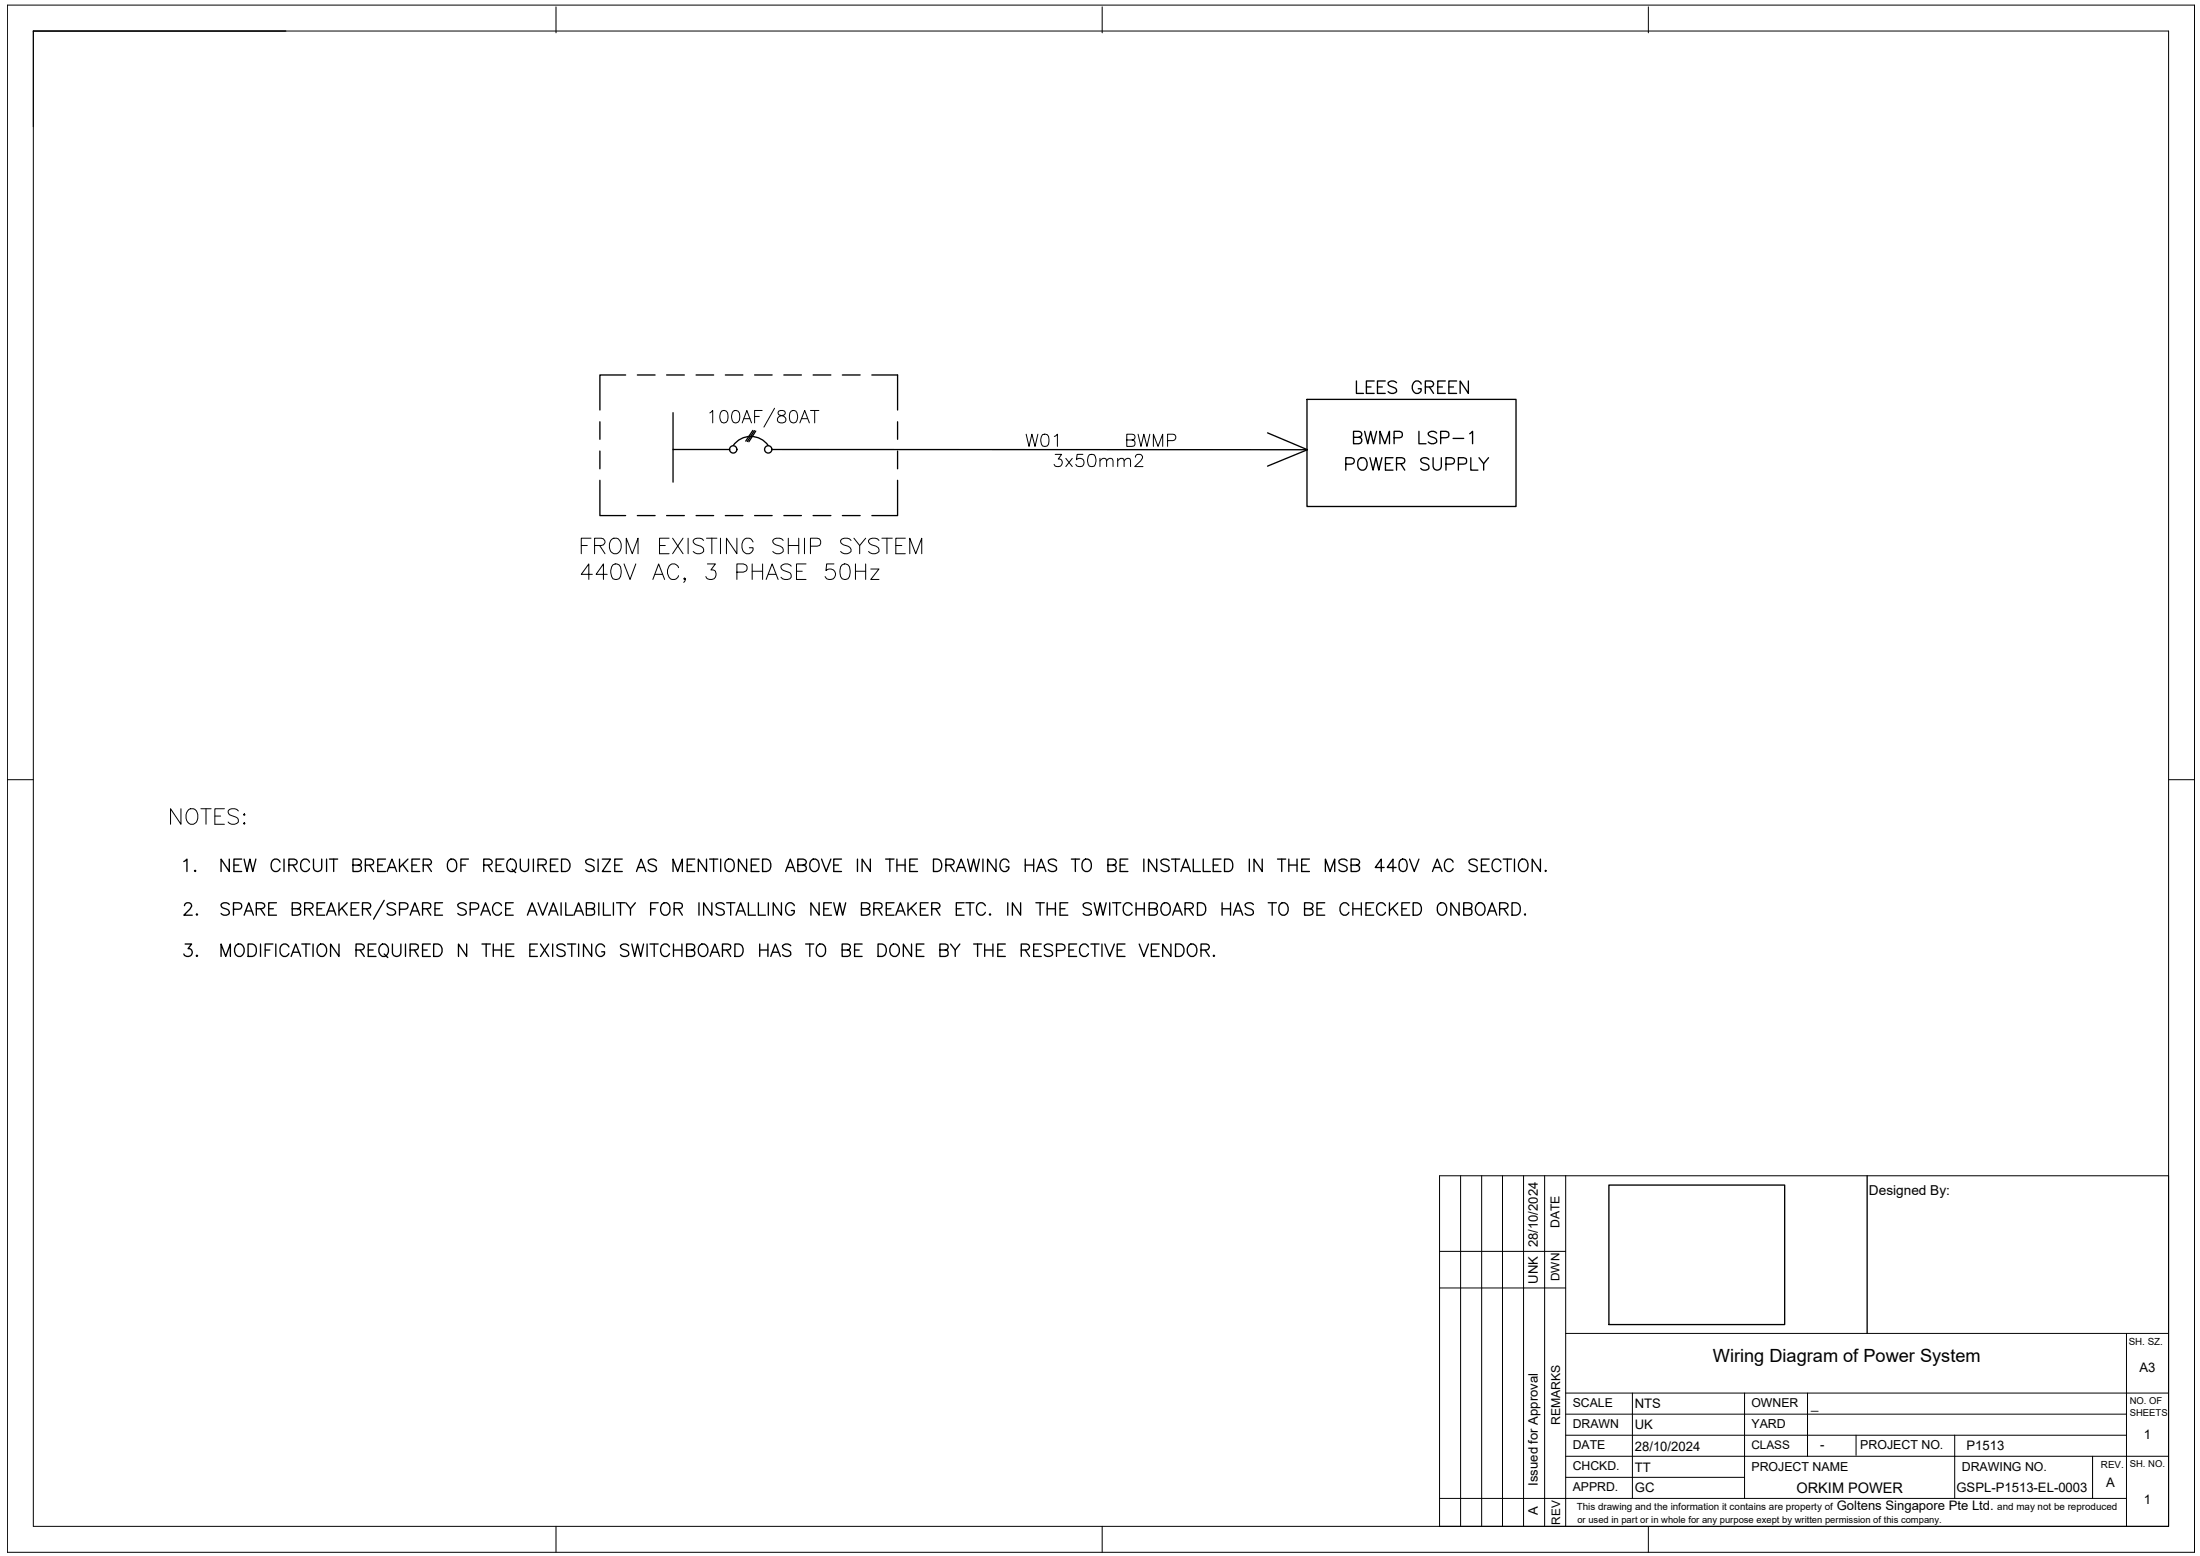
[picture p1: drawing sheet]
<svg xmlns="http://www.w3.org/2000/svg" width="420mm" height="297mm" viewBox="0 0 420 297" stroke-linecap="round" stroke-linejoin="round" font-family="sans-serif">
<!-- layer: Default -->
<g fill="none" stroke="#000" stroke-width=".19">
<path d="M1.4 1h417.7v295.3h-417.7zM6.4 5.9h407.8v285.5h-407.8zM106.2 1.3v5M210.5 1.3v5M314.8 1.3v5M1.4 148.8h5M414.2 148.8h4.9M274.9 238.9h24.1M278.9 224.5v66.9M283 224.5v66.9M286.9 224.5v66.9M291 224.5v66.9"/>
<path d="M295 224.5v66.9M299 224.5v66.9M414.2 224.5h-139.3v66.9M274.9 245.9h24.1M299 254.6h115.2M406.1 254.6v36.8M299 274h107.1M299 270h107.1M299 278h115.2M299 265.9h115.2M311.8 265.9v20.1M333.2 265.9v20.1"/>
<path d="M345.2 265.9v12.1M354.5 274v3.8M373.3 274v12M399.6 278v8M106.2 291.4v4.9M210.5 291.4v4.9M274.9 286h131.2M299 282h34.2M314.8 291.4v4.9"/>
</g>
<path d="M6.4 5.9h48.2" fill="none" stroke="#000" stroke-width=".25"/>
<!-- layer: 0 -->
<g fill="none" stroke="#000" stroke-width=".25">
<path d="M119.5 71.6h-4.9v6.7M121.7 71.6h3.4M127.3 71.6h3.4M128.5 78.8v13.2M132.9 71.6h3.4M138.5 71.6h3.4M144.1 71.6h3.4M149.7 71.6h3.3M155.3 71.6h3.4M160.9 71.6h3.4M166.5 71.6h4.9v6.7M249.6 76.2h39.9v20.5h-39.9z"/>
<path d="M114.6 91.7v6.7h4.9M114.6 80.5v3.4M114.6 86.1v3.4M121.7 98.4h3.4M127.3 98.4h3.4M128.5 85.8h10.9M132.9 98.4h3.4M138.5 98.4h3.4M140 85.1a4.1 4.1 0 0 1 6.7 0M143.8 82.2l-1.4 2M144.1 82.2l-1.4 2.1M144.1 98.4h3.4"/>
<path d="M144.3 82.3l-1.3 2M147.5 85.8l102.2 .1M149.7 98.4h3.3M155.3 98.4h3.4M160.9 98.4h3.4M171.4 91.7v6.7h-4.9M171.4 80.5v3.4M171.4 86.1v3.4M242.1 82.6l7.6 3.3-7.6 3.1M35.1 164.5l.6-.5v2.4M35.2 172.9l.2-.3a.72 .72 0 0 1 1.2 .2l-.3 .8-1.2 1.1h1.6M37.1 166.2h.3l-.1 .2z"/>
<path d="M37.5 174.6h.2l-.1 .1zM43.8 164v2.4l-1.6-2.4v2.4M43.8 172.7a.88 .88 0 0 0-.9-.4 .88 .88 0 0 0-.7 .6l.2 .3 .9 .4a.61 .61 0 0 1 .3 1 1.05 1.05 0 0 1-1.4-.2M44.6 173.6h1a.61 .61 0 0 0 .6-.6 .61 .61 0 0 0-.6-.7h-1v2.4M44.7 165.1h.9M46.2 164h-1.5v2.4h1.5M46.6 164l.6 2.4 .5-2.4 .6 2.4 .6-2.4M46.6 174.7l.9-2.4 .9 2.4M46.9 173.9h1.2M49 173.5h1a.64 .64 0 0 0 .6-.7l-.2-.2-.4-.3h-1v2.4M49.8 173.5l.8 1.2M51.3 173.5h.9"/>
<path d="M52.8 172.3h-1.5v2.4h1.5M53.5 164.6a.87 .87 0 0 0-1-.6 .87 .87 0 0 0-.7 .9 1.01 1.01 0 0 0 .2 1.1 1.01 1.01 0 0 0 1.1 .2l.4-.4M54.2 164v2.4M55.2 165.1l1.3-.1a.51 .51 0 0 0 0-.9l-1.3-.1v2.4M55.8 173.5h1a.64 .64 0 0 0 .6-.7l-.1-.2-.5-.3h-1v2.4h1a.63 .63 0 0 0 .6-.4 .63 .63 0 0 0-.2-.7l-.4-.1M55.9 165.1l.8 1.3M58.2 173.5h1a.64 .64 0 0 0 .6-.7l-.1-.2-.5-.3h-1v2.4M59 173.5l.8 1.2M59.1 164.6a.87 .87 0 0 0-1-.6 .87 .87 0 0 0-.7 .9 1.01 1.01 0 0 0 .2 1.1 1.01 1.01 0 0 0 1.2 .2l.3-.4M59.9 164v1.7a.79 .79 0 0 0 .8 .7 .79 .79 0 0 0 .7-.7v-1.7M60.6 173.5h.8M62 172.3h-1.4v2.4h1.4"/>
<path d="M62.4 174.7l.9-2.4 .8 2.4M62.4 164v2.4M62.7 173.9h1.1M62.9 164h1.6M63.7 164v2.4M64.7 172.3v2.4M65.3 173.4l1 1.3M66.3 172.3l-1.6 1.6M67.1 173.5h.9M67.4 165.1l1.4-.1a.51 .51 0 0 0 0-.9l-1.4-.1v2.4h1l.5-.2a.59 .59 0 0 0-.1-.9l-.4-.2M68.6 172.3h-1.5v2.4h1.5M69.2 173.5h1a.65 .65 0 0 0 .6-.7l-.2-.3-.4-.2h-1v2.4"/>
<path d="M69.8 165.1l1.3-.1a.56 .56 0 0 0 0-.9l-1.3-.1v2.4M70 173.5l.8 1.2M70.6 165.1l.7 1.3M72.2 165.1h.8M73.4 171.9l-2.1 3.6M73.6 164h-1.4v2.4h1.4M73.9 166.4l1-2.4 .8 2.4M74.3 165.6h1.1M75.5 172.7a1.08 1.08 0 0 0-1.6 0 .61 .61 0 0 0 .5 .7 1.24 1.24 0 0 1 1.1 .6 .81 .81 0 0 1-.5 .7 .81 .81 0 0 1-.8-.1l-.3-.2M76.3 173.6h1a.6 .6 0 0 0 .6-.5 .6 .6 0 0 0-.2-.6l-1.4-.2v2.4M76.3 164v2.4M76.9 165l1 1.4"/>
<path d="M77.9 164l-1.6 1.6M78.3 174.7l.9-2.4 1 2.4M78.7 165.1h.9M78.7 173.9h1.1M80.2 164h-1.5v2.4h1.5M80.7 173.5l1.4-.1a.56 .56 0 0 0 0-.9l-1.4-.2v2.4M80.8 165.1l1.4-.1a.56 .56 0 0 0 0-.9l-1.4-.1v2.4M81.5 173.5l.8 1.2M81.6 165.1l.8 1.3M83.1 173.5h.9M84.5 172.3h-1.4v2.4h1.4M85.7 164.3a.87 .87 0 0 1 1-.3 .87 .87 0 0 1 .5 .9 1.01 1.01 0 0 1-.2 1.1 1.01 1.01 0 0 1-1.1 .2 1.51 1.51 0 0 1-.2-1.9z"/>
<path d="M88 165.1h.9M89 172.7a1.08 1.08 0 0 0-1.6 0 .61 .61 0 0 0 .5 .7 1.24 1.24 0 0 1 1.1 .6 .81 .81 0 0 1-.5 .7 .81 .81 0 0 1-.8-.1l-.3-.2M89.5 164h-1.5v2.4M89.8 173.6h1a.6 .6 0 0 0 .6-.5 .6 .6 0 0 0-.2-.6l-1.4-.2v2.4M91.8 174.7l.9-2.4 1 2.4M92.2 173.9h1.1M92.4 165.1l1.3-.1a.51 .51 0 0 0 0-.9l-1.3-.1v2.4M93.2 165.1l.8 1.3M94.8 165.1h.9M95.8 172.9a.87 .87 0 0 0-1-.6 .87 .87 0 0 0-.7 .9 1.04 1.04 0 0 0 .2 1.2 1.04 1.04 0 0 0 1.1 .2l.4-.4M96.2 164h-1.4v2.4h1.4M96.6 173.5h.9"/>
<path d="M97 164.3a.89 .89 0 0 1 1-.3 .89 .89 0 0 1 .6 .9 .99 .99 0 0 1-.3 1.3 .99 .99 0 0 1-1.3-.2 1.62 1.62 0 0 1 0-1.7zM97.8 165.9l.7 .7M98 172.3h-1.4v2.4h1.4M99.4 164v1.7a.79 .79 0 0 0 .8 .7 .79 .79 0 0 0 .7-.7v-1.7M100.7 174.7l.9-2.4 .9 2.4M101.1 173.9h1.1M101.9 164v2.4M102.8 165.1l1.3-.1a.56 .56 0 0 0 0-.9l-1.3-.1v2.4M102.8 172.3l.8 2.4 1-2.4M103.6 165.1l.7 1.3M104.8 174.7l.9-2.4 .9 2.4M105.1 165.1h.9"/>
<path d="M105.1 173.9h1.1M106.6 164h-1.5v2.4h1.5M107.2 172.3v2.4M107.2 164h.8a1.26 1.26 0 0 1 .9 1.2 1.26 1.26 0 0 1-.9 1.2h-.8zM108 172.3v2.4h1.4M109.6 174.7l.9-2.4 .9 2.4M110 173.9h1.1M112 173.5l1.3-.1a.56 .56 0 0 0 0-.9l-1.3-.2v2.4l1.3-.1a.61 .61 0 0 0 .3-.7 .61 .61 0 0 0-.6-.4M113.5 164.3a1.08 1.08 0 0 0-1.6 0 .61 .61 0 0 0 .4 .7l.7 .3a.54 .54 0 0 1 .4 .4 .54 .54 0 0 1-.2 .5 1.08 1.08 0 0 1-1.3-.2M114.2 164v2.4M114.4 172.3v2.4M115 164h1.6l-1.6 2.4h1.6"/>
<path d="M115.2 172.3v2.4h1.4M117.2 172.3v2.4M117.4 165.1h.9M117.7 172.3h1.6M118.5 172.3v2.4M118.8 164h-1.4v2.4h1.4M119.5 172.3l.9 1.2v1.2M121.3 172.3l-.9 1.2M121.6 166.4l.8-2.4 .9 2.4M121.9 165.6h1.1M124.3 173.5h.9M125.4 164.3a1.02 1.02 0 0 0-1.6 0 .61 .61 0 0 0 .5 .7l.9 .4a.56 .56 0 0 1 0 .8 1.05 1.05 0 0 1-1.4-.2"/>
<path d="M125.7 172.3h-1.4v2.4M126.4 172.7a.86 .86 0 0 1 1-.3 .86 .86 0 0 1 .5 .8 1.08 1.08 0 0 1-1.1 1.5 1.4 1.4 0 0 1-.4-2zM128.5 166.4v-2.4l.9 2.4 .9-2.4v2.4M128.7 173.5l1.4-.1a.56 .56 0 0 0 0-.9l-1.4-.2v2.4M129.6 173.5l.7 1.2M131.2 165.1h.9M132.7 164h-1.5v2.4h1.5M133.5 172.3v2.4M134.9 164v2.4l-1.5-2.4v2.4M135.5 164h1.6M135.9 172.3v2.4l-1.5-2.4v2.4M136.3 164v2.4"/>
<path d="M137.6 164v2.4M138.3 172.7a.88 .88 0 0 0-.8-.4 .88 .88 0 0 0-.7 .6l.2 .3 .9 .4a.61 .61 0 0 1 .2 1 1.05 1.05 0 0 1-1.3-.2M138.8 172.3h1.5M138.9 164.1a.89 .89 0 0 1 1.3 .8 1.01 1.01 0 0 1-.2 1.1 1.01 1.01 0 0 1-1.1 .2 1.46 1.46 0 0 1 0-2.1zM139.5 172.3v2.4M140.6 174.7l.8-2.4 1 2.4M140.9 173.9h1.1M142.6 164v2.4l-1.6-2.4v2.4M142.9 172.3v2.4h1.4M143.5 165.1h.9M144.8 172.3v2.4h1.4M145 164h-1.5v2.4h1.5"/>
<path d="M145.6 164a1.29 1.29 0 0 1 1.4 .5 1.29 1.29 0 0 1 0 1.5l-.6 .4h-.8zM146.7 172.3v2.4M149.2 172.3v2.4l-1.5-2.4v2.4M150 166.4l.9-2.4 .9 2.4M150.3 165.6h1.2M151.7 172.9a.85 .85 0 0 0-1-.6 .85 .85 0 0 0-.7 .9 1.08 1.08 0 0 0 1.1 1.5 .74 .74 0 0 0 .6-.9h-.6M152.4 165.1l1.3-.1a.51 .51 0 0 0 0-.9l-1.3-.1v2.4h1l.5-.2a.59 .59 0 0 0-.2-.9l-.3-.2M154.9 164.3l.2-.2a.91 .91 0 0 1 1.3 .8 1.01 1.01 0 0 1-.2 1.1 1.01 1.01 0 0 1-1.1 .2 1.51 1.51 0 0 1-.2-1.9zM156.4 172.3v2.4l-1.5-2.4v2.4M156.9 164l.9 2.4 .9-2.4M157.3 173.5h1M158.8 172.3h-1.5v2.4h1.5"/>
<path d="M159.2 172.3l.6 2.4 .6-2.4 .5 2.4 .6-2.4M159.2 165.1h1M160.7 164h-1.5v2.4h1.5M163.8 164v2.4M164.5 173.5h1a.64 .64 0 0 0 .6-.7l-.1-.2-.5-.3h-1v2.4h1a.63 .63 0 0 0 .6-.4 .63 .63 0 0 0-.2-.7l-.4-.1M166.2 164v2.4l-1.6-2.4v2.4M166.9 173.5l1.3-.1a.56 .56 0 0 0 0-.9l-1.3-.2v2.4M167.7 173.5l.8 1.2M169.1 164h1.6M169.3 173.5h.9M169.9 164v2.4M170.7 172.3h-1.4v2.4h1.4"/>
<path d="M171.1 174.7l.9-2.4 .9 2.4M171.3 165.1h1.6M171.3 164v2.4M171.4 173.9h1.1M172.9 164v2.4M173.4 172.3v2.4M173.8 165.1h.9M174 173.4l1 1.3M175 172.3l-1.6 1.6M175.2 164h-1.4v2.4h1.4M175.8 173.5h.9M177.3 172.3h-1.5v2.4h1.5"/>
<path d="M177.9 173.5h1.1a.65 .65 0 0 0 .5-.7l-.2-.3-.3-.2h-1.1v2.4M178.3 164a1.29 1.29 0 0 1 1.4 .5 1.29 1.29 0 0 1-.1 1.5l-.6 .4h-.7zM178.7 173.5l.8 1.2M180.7 165.1l1.3-.1a.51 .51 0 0 0 0-.9l-1.3-.1v2.4M181.4 165.1l.8 1.3M182.6 166.4l1-2.4 .9 2.4M182.6 173.5h1M183 165.6h1.1M184.1 172.3h-1.5v2.4h1.5M184.5 172.3h1.5M184.8 164l.5 2.4 .6-2.4 .6 2.4 .5-2.4M185.3 172.3v2.4"/>
<path d="M187.7 164v2.4M188.2 172.9a.87 .87 0 0 0-1-.6 .87 .87 0 0 0-.7 .9 1.08 1.08 0 0 0 1.1 1.5l.6-.5M188.9 174.6h.3l-.1 .1zM190.2 164v2.4l-1.6-2.4v2.4M192.5 172.3v2.4M192.7 164.6a.87 .87 0 0 0-1-.6 .87 .87 0 0 0-.7 .9 1.01 1.01 0 0 0 .2 1.1 1.01 1.01 0 0 0 1.1 .2l.4-.4v-.3h-.6M194.9 172.3v2.4l-1.5-2.4v2.4M195.8 165.1h1.6M195.8 164v2.4M197.4 164v2.4M197.8 172.3h1.6M198 166.4l.9-2.4 .8 2.4"/>
<path d="M198.3 165.6h1.1M198.6 172.3v2.4M200 173.5h1.6M200 172.3v2.4M201.6 172.3v2.4M201.8 164.3a1.02 1.02 0 0 0-1.6 0 .61 .61 0 0 0 .5 .7l.9 .4a.56 .56 0 0 1 0 .8 1.05 1.05 0 0 1-1.4-.2M202.5 173.5h.9M203.9 172.3h-1.4v2.4h1.4M204.6 164h1.6M205.4 164v2.4M206.9 164.3a.87 .87 0 0 1 1-.3 .87 .87 0 0 1 .5 .9 1.01 1.01 0 0 1-.2 1.1 1.01 1.01 0 0 1-1.1 .2 1.51 1.51 0 0 1-.2-1.9zM208.4 172.7a.88 .88 0 0 0-.8-.4 .88 .88 0 0 0-.7 .6l.2 .3 .9 .4a.58 .58 0 0 1 .2 1 1.05 1.05 0 0 1-1.3-.2"/>
<path d="M209 172.3l.6 2.4 .5-2.4 .6 2.4 .6-2.4M211.6 165.1l1.4-.1a.56 .56 0 0 0 0-.9l-1.4-.1v2.4l1.4-.2a.62 .62 0 0 0 .2-.6 .62 .62 0 0 0-.6-.5M211.9 172.3v2.4M212.5 172.3h1.6M213.2 172.3v2.4M213.9 165.1h1M215.4 164h-1.5v2.4h1.5M216.2 172.9a.87 .87 0 0 0-1-.6 .87 .87 0 0 0-.7 .9 1.08 1.08 0 0 0 1.1 1.5l.6-.5M217 173.5h1.5M217 172.3v2.4M218.5 164v2.4M218.5 172.3v2.4"/>
<path d="M219.5 173.5h1a.65 .65 0 0 0 .5-.7l-.2-.3-.3-.2h-1v2.4h1a.62 .62 0 0 0 .6-.6 .62 .62 0 0 0-.6-.6M220.9 164v2.4l-1.6-2.4v2.4M221.9 172.7a.87 .87 0 0 1 1-.3 .87 .87 0 0 1 .6 .8 1.08 1.08 0 0 1-1.1 1.5 1.4 1.4 0 0 1-.5-2zM223.3 164.3a1.02 1.02 0 0 0-1.6 0l.2 .6 .9 .4a.56 .56 0 0 1 .4 .4 .56 .56 0 0 1-.1 .5 1.05 1.05 0 0 1-1.4-.2M223.7 164h1.6M224 174.7l.8-2.4 1 2.4M224.3 173.9h1.1M224.5 164v2.4M225.5 166.4l1-2.4 .8 2.4M225.9 165.6h1.1M226.3 173.5h1a.65 .65 0 0 0 .6-.7l-.2-.3-.4-.2h-1v2.4M227.1 173.5l.8 1.2"/>
<path d="M227.9 164v2.4h1.3M228.7 172.3a1.28 1.28 0 0 1 1.4 .6 1.28 1.28 0 0 1 0 1.5l-.6 .3h-.8zM229.8 164v2.4h1.4M231.7 165.1h.9M233.2 164h-1.5v2.4h1.5M233.4 173.5h1.6M233.4 172.3v2.4M233.9 164h.8a1.29 1.29 0 0 1 .8 1.2 1.29 1.29 0 0 1-.8 1.2h-.8zM235 172.3v2.4M235.6 174.7l.8-2.4 .9 2.4M235.9 173.9h1.1M238.6 164v2.4"/>
<path d="M239.4 172.7a.88 .88 0 0 0-.9-.4 .88 .88 0 0 0-.7 .6l.2 .3 .9 .4a.58 .58 0 0 1 .3 1 1.05 1.05 0 0 1-1.4-.2M241.1 164v2.4l-1.6-2.4v2.4M242.2 172.3h1.6M243 172.3v2.4M244 164h1.5M244.7 172.5a.91 .91 0 0 1 1.3 .7 1.09 1.09 0 0 1-1.1 1.5 1.41 1.41 0 0 1-.2-2.2zM244.8 164v2.4M246.1 165.1h1.6M246.1 164v2.4M247.7 164v2.4M248.6 165.1h.9M249.1 173.5h1.1a.64 .64 0 0 0 .6-.7l-.2-.2-.4-.3h-1.1v2.4h1.1a.63 .63 0 0 0 .5-.4 .63 .63 0 0 0-.2-.7l-.3-.1"/>
<path d="M250.1 164h-1.5v2.4h1.5M251.5 173.5h.9M253 172.3h-1.5v2.4h1.5M253.1 166.4v-2.4l.9 2.4 .9-2.4v2.4M257.3 164.3a1.02 1.02 0 0 0-1.6 0 .54 .54 0 0 0 .4 .7l.7 .3a.56 .56 0 0 1 .4 .4 .56 .56 0 0 1-.1 .5 1.05 1.05 0 0 1-1.4-.2M257.6 172.9a.87 .87 0 0 0-1-.6 .87 .87 0 0 0-.7 .9 1.09 1.09 0 0 0 1.2 1.5l.5-.5M258 165.1l1.4-.1a.51 .51 0 0 0 0-.9l-1.4-.1v2.4h1.1l.4-.2a.59 .59 0 0 0-.1-.9l-.3-.2M258.4 173.5h1.6M258.4 172.3v2.4M260 172.3v2.4M260.9 173.5h.9M262.4 172.3h-1.5v2.4h1.5"/>
<path d="M264.3 165.6h-1.6l1.1-1.6v2.4M264.6 172.9a.87 .87 0 0 0-1-.6 .87 .87 0 0 0-.7 .9 1.08 1.08 0 0 0 1.1 1.5l.6-.5M265.4 172.3v2.4M266 173.4l1 1.3M266.6 165.6h-1.7l1.1-1.6v2.4M267 172.3l-1.6 1.6M267.5 164.1a.72 .72 0 0 1 1.1 .4 1.85 1.85 0 0 1-.2 1.7 .79 .79 0 0 1-1.1-.3 2.09 2.09 0 0 1 .2-1.8zM267.7 173.5h.9M269.2 164l.9 2.4 .9-2.4M269.2 172.3h-1.5v2.4h1.5M269.9 172.3a1.28 1.28 0 0 1 1.4 .6 1.28 1.28 0 0 1-.1 1.5l-.5 .3h-.8zM273.6 166.4l.9-2.4 .9 2.4"/>
<path d="M273.9 165.6h1.2M274.7 172.7a.87 .87 0 0 1 1-.3 .87 .87 0 0 1 .6 .8 1.08 1.08 0 0 1-1.1 1.5 1.32 1.32 0 0 1-.5-2zM277.5 164.6a.84 .84 0 0 0-1-.6 .84 .84 0 0 0-.6 .9 1 1 0 0 0 .2 1.1 1 1 0 0 0 1.1 .2l.3-.4M278.7 172.3v2.4l-1.6-2.4v2.4M279.5 173.5l1.4-.1a.56 .56 0 0 0 0-.9l-1.4-.2v2.4l1.4-.1a.61 .61 0 0 0 .2-.7 .61 .61 0 0 0-.5-.4M282 172.7l.3-.2a.91 .91 0 0 1 1.3 .7 1.09 1.09 0 0 1-1.1 1.5l-.2-.1a1.38 1.38 0 0 1-.3-1.9zM282.1 164.3a1.02 1.02 0 0 0-1.5 0 .61 .61 0 0 0 .4 .7l.9 .4a.56 .56 0 0 1 0 .8 1.05 1.05 0 0 1-1.3-.2M282.9 165.1h.9M284.1 174.7l.9-2.4 .8 2.4M284.4 164h-1.5v2.4h1.5M284.4 173.9h1.1M286.4 173.5h1a.64 .64 0 0 0 .6-.7l-.1-.2-.5-.3h-1v2.4"/>
<path d="M286.7 164.6a.87 .87 0 0 0-1-.6 .87 .87 0 0 0-.7 .9 1.01 1.01 0 0 0 .2 1.1 1.01 1.01 0 0 0 1.1 .2l.4-.4M287.1 164h1.6M287.2 173.5l.8 1.2M287.9 164v2.4M288.8 172.3h.8a1.28 1.28 0 0 1 .8 1.2 1.28 1.28 0 0 1-.8 1.2h-.8zM289.2 164v2.4M290.3 164.3l.2-.2a.91 .91 0 0 1 1.3 .8 1.01 1.01 0 0 1-.2 1.1 1.01 1.01 0 0 1-1.1 .2 1.38 1.38 0 0 1-.2-1.9zM291.1 174.6h.3l-.1 .1zM294.2 164v2.4l-1.6-2.4v2.4M295.1 166.2h.2l-.1 .2zM35.4 180.2h1.2l-.7 .9a.77 .77 0 0 1 .8 .9 .77 .77 0 0 1-1 .6l-.5-.2-.1-.3M37.5 182.5h.2l-.1 .1z"/>
<path d="M42.2 182.6v-2.4l.9 2.4 .9-2.4v2.4M45 180.6a.89 .89 0 0 1 1-.4 .89 .89 0 0 1 .6 .9 1.04 1.04 0 0 1-.2 1.1 1.04 1.04 0 0 1-1.1 .3 1.44 1.44 0 0 1-.3-1.9zM47.4 180.2h.8a1.28 1.28 0 0 1 .8 1.2 1.28 1.28 0 0 1-.8 1.2h-.8zM49.8 180.2v2.4M50.6 181.4h.9M52.1 180.2h-1.5v2.4M52.7 180.2v2.4M55.2 180.8a.87 .87 0 0 0-1-.6 .87 .87 0 0 0-.7 .9 1.08 1.08 0 0 0 1.1 1.5l.6-.6M55.6 182.6l.9-2.4 .9 2.4M55.9 181.8h1.2M57.6 180.2h1.6M58.4 180.2v2.4"/>
<path d="M59.8 180.2v2.4M60.8 180.6a.89 .89 0 0 1 1-.4 .89 .89 0 0 1 .6 .9 1.04 1.04 0 0 1-.3 1.1 1.04 1.04 0 0 1-1.1 .3 1.44 1.44 0 0 1-.2-1.9zM64.7 180.2v2.4l-1.6-2.4v2.4M68 181.4h1a.6 .6 0 0 0 .4-1l-.4-.2h-1v2.4M68.8 181.4l.8 1.2M70.3 181.4h1M71.8 180.2h-1.5v2.4h1.5M72.6 180.6l.4-.4a1.23 1.23 0 0 1 1.2 .9 1.23 1.23 0 0 1-.5 1.4l-.2 .1a1.21 1.21 0 0 1-1.1-.7 1.21 1.21 0 0 1 .2-1.3zM73.4 182.1l.7 .7M74.9 180.2v1.7a.81 .81 0 0 0 .8 .7 .81 .81 0 0 0 .9-.7v-1.7M77.4 180.2v2.4M78.3 181.4l1.4-.2a.56 .56 0 0 0 0-.9l-1.4-.1v2.4"/>
<path d="M79.1 181.4l.8 1.2M80.7 181.4h.9M82.2 180.2h-1.5v2.4h1.5M82.8 180.2h.8a1.26 1.26 0 0 1 .9 1.2 1.26 1.26 0 0 1-.9 1.2h-.8zM89.1 180.2v2.4l-1.5-2.4v2.4M92 180.2h1.7M92.9 180.2v2.4M94.2 181.4h1.6M94.2 180.2v2.4M95.8 180.2v2.4M96.7 181.4h.9M98.1 180.2h-1.4v2.4h1.4"/>
<path d="M101.2 181.4h.9M102.6 180.2h-1.4v2.4h1.4M103.2 180.2l1.6 2.4M104.8 180.2l-1.6 2.4M105.6 180.2v2.4M107.9 180.6a.88 .88 0 0 0-.8-.4 .88 .88 0 0 0-.7 .6l.2 .3 .9 .3a.58 .58 0 0 1 .2 1.1 1.05 1.05 0 0 1-1.3-.3M108.4 180.2h1.6M109.2 180.2v2.4M110.5 180.2v2.4M113 180.2v2.4l-1.6-2.4v2.4M115.5 180.8a.85 .85 0 0 0-1-.6 .85 .85 0 0 0-.7 .9 1.08 1.08 0 0 0 1.1 1.5 .74 .74 0 0 0 .6-.9h-.6M120.1 180.6a.88 .88 0 0 0-.9-.4 .88 .88 0 0 0-.7 .6l.2 .3 .9 .3a.58 .58 0 0 1 .3 1.1 1.05 1.05 0 0 1-1.4-.3"/>
<path d="M120.7 180.2l.5 2.4 .6-2.4 .6 2.4 .5-2.4M123.6 180.2v2.4M124.1 180.2h1.6M124.9 180.2v2.4M127.9 180.8a.87 .87 0 0 0-1-.6 .87 .87 0 0 0-.7 .9 1.09 1.09 0 0 0 1.1 1.5l.6-.6M128.6 181.4h1.6M128.6 180.2v2.4M130.2 180.2v2.4M131.1 181.4h1a.65 .65 0 0 0 .6-.7l-.2-.4-.4-.1h-1v2.4h1a.62 .62 0 0 0 .6-.6 .62 .62 0 0 0-.6-.6M133.6 180.6a.89 .89 0 0 1 1-.4 .89 .89 0 0 1 .6 .9 1.04 1.04 0 0 1-.2 1.1 1.04 1.04 0 0 1-1.2 .3 1.44 1.44 0 0 1-.2-1.9zM135.6 182.6l.9-2.4 .9 2.4M135.9 181.8h1.2"/>
<path d="M138 181.4l1.3-.2a.56 .56 0 0 0 0-.9l-1.3-.1v2.4M138.8 181.4l.7 1.2M140.3 180.2h.9a1.28 1.28 0 0 1 .8 1.2 1.28 1.28 0 0 1-.8 1.2h-.9zM145.1 181.4h1.6M145.1 180.2v2.4M146.7 180.2v2.4M147.2 182.6l.9-2.4 .9 2.4M147.5 181.8h1.2M151 180.6a.89 .89 0 0 0-1.5 .2 1.24 1.24 0 0 0 1.1 .6 .58 .58 0 0 1 .2 1.1 1.08 1.08 0 0 1-1.3-.3M153.9 180.2h1.5M154.7 180.2v2.4M156.3 180.3a.89 .89 0 0 1 1.4 .8 1.08 1.08 0 0 1-1.1 1.5 1.38 1.38 0 0 1-.3-2.3z"/>
<path d="M160.8 181.4h1.1a.65 .65 0 0 0 .5-.7l-.2-.4-.3-.1h-1.1v2.4h1.1a.62 .62 0 0 0 .5-.6 .62 .62 0 0 0-.5-.6M163.2 181.4h.9M164.6 180.2h-1.4v2.4h1.4M167.7 180.2a1.28 1.28 0 0 1 1.4 .5 1.28 1.28 0 0 1 0 1.5l-.6 .4h-.8zM170.2 180.6a.89 .89 0 0 1 1-.4 .89 .89 0 0 1 .6 .9 1.04 1.04 0 0 1-.3 1.1 1.04 1.04 0 0 1-1.1 .3 1.44 1.44 0 0 1-.2-1.9zM174.1 180.2v2.4l-1.6-2.4v2.4M175 181.4h.9M176.5 180.2h-1.5v2.4h1.5M179.5 181.4l1.4-.2a.56 .56 0 0 0 0-.9l-1.4-.1v2.4l1.4-.1a.61 .61 0 0 0 .2-.7 .61 .61 0 0 0-.6-.4M181.5 180.2l.9 1.2v1.2M183.3 180.2l-.9 1.2M185.9 180.2h1.6"/>
<path d="M186.7 180.2v2.4M188.1 181.4h1.5M188.1 180.2v2.4M189.6 180.2v2.4M190.6 181.4h.8M192 180.2h-1.4v2.4h1.4M195 181.4h1.1a.65 .65 0 0 0 .5-.7l-.2-.4-.3-.1h-1.1v2.4M195.8 181.4l.8 1.2M197.4 181.4h.9M198.9 180.2h-1.5v2.4h1.5M201 180.6a.88 .88 0 0 0-.8-.4 .88 .88 0 0 0-.8 .6l.1 .2 .4 .2a1.24 1.24 0 0 1 1.1 .7 .81 .81 0 0 1-.5 .7 .81 .81 0 0 1-.8-.1l-.3-.3M201.8 181.4h1a.6 .6 0 0 0 .6-.4 .6 .6 0 0 0-.3-.7l-1.3-.1v2.4"/>
<path d="M204.1 181.4h.9M205.6 180.2h-1.5v2.4h1.5M207.9 180.8a.87 .87 0 0 0-1-.6 .87 .87 0 0 0-.7 .9 1.09 1.09 0 0 0 1.1 1.5l.6-.6M208.3 180.2h1.6M209.1 180.2v2.4M210.5 180.2v2.4M211 180.2l.9 2.4 .9-2.4M213.4 181.4h.9M214.9 180.2h-1.5v2.4h1.5M217.6 180.2l.9 2.4 .8-2.4M219.9 181.4h.9M221.4 180.2h-1.5v2.4h1.5"/>
<path d="M223.6 180.2v2.4l-1.5-2.4v2.4M224.5 180.2h.8a1.26 1.26 0 0 1 .9 1.2 1.26 1.26 0 0 1-.9 1.2h-.8zM227 180.6l.2-.3a.91 .91 0 0 1 1.4 .8 1.09 1.09 0 0 1-1.2 1.5l-.2-.1a1.38 1.38 0 0 1-.2-1.9zM229.4 181.4h1a.65 .65 0 0 0 .5-.7l-.2-.4-.3-.1h-1v2.4M230.1 181.4l.8 1.2M231.7 182.5h.3l-.2 .1zM307.3 226.2h33.5v26.7h-33.5z"/>
<circle cx="140" cy="85.8" r=".7"/>
<circle cx="146.7" cy="85.8" r=".7"/>
</g>
<!-- layer: Text -->
<g fill="none" stroke="#000" stroke-width=".19">
<path d="M135.6 78.8l.5-.4v2.3M137.8 78.5a.77 .77 0 0 1 1.2 .3 2.03 2.03 0 0 1-.3 1.8 .72 .72 0 0 1-1.1-.3 1.85 1.85 0 0 1 .2-1.8zM140.1 78.5a.77 .77 0 0 1 1.1 .3 2.03 2.03 0 0 1-.3 1.8 .72 .72 0 0 1-1.1-.3 1.85 1.85 0 0 1 .3-1.8zM142.1 79.9h1.1M144.1 79.5h.9M145.6 78.4h-1.5v2.3M147.9 77.9l-2 3.6M148.7 78.5a.44 .44 0 0 0-.1 .4 .44 .44 0 0 0 .3 .3 1.02 1.02 0 0 1 1.2 1.1 .84 .84 0 0 1-1 .4 .84 .84 0 0 1-.6-.8 1.43 1.43 0 0 1 1.3-.7l.2-.5a.87 .87 0 0 0-1.3-.2zM151.1 78.5a.72 .72 0 0 1 1.1 .3 1.85 1.85 0 0 1-.2 1.8 .77 .77 0 0 1-1.2-.3 2.03 2.03 0 0 1 .3-1.8zM153.1 79.9h1.1M154.8 78.4h1.6M155.6 78.4v2.3"/>
<path d="M141.7 80.7l.9-2.3 .9 2.3M152.8 80.7l.9-2.3 .9 2.3M111 104.1h1.2M112.9 102.7h-1.9v3M113.1 109.6h-2.1l1.5-1.9v2.9M113.6 104.1h1.2a.79 .79 0 0 0 .7-.8l-.3-.4-.4-.2h-1.2v3M114.5 104.1l1 1.6M116 109.6h-2.2l1.4-1.9v2.9M116.6 103.2a1.1 1.1 0 0 1 1.3-.4 1.1 1.1 0 0 1 .7 1 1.38 1.38 0 0 1-1.4 1.9 1.73 1.73 0 0 1-.6-2.5zM117.1 107.8a.96 .96 0 0 1 1.4 .4 2.57 2.57 0 0 1-.3 2.3 .97 .97 0 0 1-1.4-.4 2.3 2.3 0 0 1 .3-2.3zM119.2 107.7l1.1 2.9 1.1-2.9M119.6 105.7v-3l1.1 3 1.1-3v3"/>
<path d="M124.7 110.6l1.1-2.9 1.1 2.9M125.1 109.6h1.4M126 104.1h1.1M127.8 102.7h-1.8v3h1.8M128.5 102.7l1.9 3M129.6 108.4a1.01 1.01 0 0 0-1-.8 1.01 1.01 0 0 0-1 .8 1.71 1.71 0 0 0 .7 2.2 1.02 1.02 0 0 0 1.3-.7M130.4 102.7l-1.9 3M130.9 110.5l-.2 .1-.1-.1 .1-.2a.55 .55 0 0 1-.1 .9M131.4 102.7v3M134.4 103.2a1.32 1.32 0 0 0-2 0 .84 .84 0 0 0 .6 .8l.8 .3a.72 .72 0 0 1 .6 .5 .72 .72 0 0 1-.3 .7 1.32 1.32 0 0 1-1.7-.2M134.9 102.7h2M135.1 107.7h1.5l-.8 1.1a.91 .91 0 0 1 1 .8 .91 .91 0 0 1-.9 1 .87 .87 0 0 1-1.1-.5"/>
<path d="M135.9 102.7v3M137.6 102.7v3M140.7 102.7v3l-2-3v3M140.7 109.2h1.3l.4-.1a.75 .75 0 0 0 0-1.3l-.4-.1h-1.3v2.9M143.7 107.7v2.9M143.7 109.1h1.9M143.8 103.5a1.09 1.09 0 0 0-1.2-.8 1.09 1.09 0 0 0-.9 1.1 1.35 1.35 0 0 0 1.4 1.9 1.07 1.07 0 0 0 .7-1.1h-.7M145.6 107.7v2.9M146.3 110.6l1.2-2.9 1.1 2.9M146.7 109.6h1.5M149.6 103.2a1.32 1.32 0 0 0-2 0 .84 .84 0 0 0 .6 .8l.8 .3a.72 .72 0 0 1 .6 .5 .72 .72 0 0 1-.3 .7 1.32 1.32 0 0 1-1.7-.2M150.6 104.1h1.9"/>
<path d="M150.6 102.7v3M151.1 108.1a1.26 1.26 0 0 0-1.9 0 .75 .75 0 0 0 .5 .8l.9 .3a.71 .71 0 0 1 .5 .6 .71 .71 0 0 1-.3 .7 1.4 1.4 0 0 1-1.6-.3M152.1 109.1h1.1M152.5 102.7v3M153.6 102.7v3M153.9 107.7h-1.8v2.9h1.8M154.8 104.3l1.7-.2a.79 .79 0 0 0 .2-.8 .79 .79 0 0 0-.6-.6h-1.3v3M159.3 107.7h-1.4l-.2 1.2a1.05 1.05 0 0 1 1.6 0 1.05 1.05 0 0 1-.2 1.6 1.05 1.05 0 0 1-1.5-.4M160.8 107.8a.93 .93 0 0 1 1.4 .4 2.57 2.57 0 0 1-.3 2.3 .98 .98 0 0 1-1.4-.4 2.46 2.46 0 0 1 .3-2.3zM162.5 103.2a1.32 1.32 0 0 0-2 0 .75 .75 0 0 0 .6 .8l.8 .3a.88 .88 0 0 1 .6 1 1.32 1.32 0 0 1-2 0M163.1 102.7l1.1 1.4v1.6M163.4 109.1h1.9"/>
<path d="M163.4 107.7v2.9M165.3 102.7l-1.1 1.4M165.3 107.7v2.9M166.3 108.6h1.6l-1.6 2h1.6M167.9 103.2a1.32 1.32 0 0 0-2 0 .84 .84 0 0 0 .6 .8l.8 .3a.72 .72 0 0 1 .5 .5 .72 .72 0 0 1-.2 .7 1.32 1.32 0 0 1-1.7-.2M168.4 102.7h2M169.4 102.7v3M171.1 104.1h1.1M172.9 102.7h-1.8v3h1.8M173.8 105.7v-3l1.1 3 1.1-3v3"/>
</g>
<!-- layer: SymbolsOnDrawingSheet -->
<path d="M356.6 224.5v30.1" fill="none" stroke="#000" stroke-width=".25"/>
<text font-size="6.6" x="31.8" y="158.7">NOTES:</text>
<g font-size="5.7">
<text x="195.1" y="86.4">W01 BWMP</text>
<text x="257.5" y="86.1">BWMP LSP-1</text>
<text x="200.4" y="90.3">3x50mm2</text>
<text x="256.1" y="91">POWER SUPPLY</text>
</g>
<text font-size="5.3" x="258.2" y="76.2">LEES GREEN</text>
<text font-size="3.5" x="327.1" y="260.1">Wiring Diagram of Power System</text>
<text font-size="2.8" x="343.1" y="285">ORKIM POWER</text>
<text font-size="2.6" x="356.9" y="228.1">Designed By:</text>
<g font-size="2.5">
<text x="293.7" y="238.1" transform="rotate(-90 293.7 238.1)">28/10/2024</text>
<text x="293.7" y="245" transform="rotate(-90 293.7 245)">UNK</text>
<text x="408.6" y="262">A3</text>
<text x="312.2" y="268.9">NTS</text>
<text x="345.9" y="268.9">_</text>
<text x="312.2" y="272.9">UK</text>
<text x="409.4" y="274.7">1</text>
<text x="312.2" y="276.9">28/10/2024</text>
<text x="312.2" y="280.9">TT</text>
<text x="347.6" y="276.5">-</text>
<text x="375.6" y="276.9">P1513</text>
<text x="293.7" y="283.6" transform="rotate(-90 293.7 283.6)">Issued for Approval</text>
<text x="312.2" y="284.9">GC</text>
<text x="373.6" y="284.7">GSPL-P1513-EL-0003</text>
<text x="402.3" y="283.9">A</text>
<text x="409.4" y="287.1">1</text>
<text x="293.7" y="289.2" transform="rotate(-90 293.7 289.2)">A</text>
<text x="350.8" y="288.2">Goltens Singapore Pte Ltd.</text>
</g>
<g font-size="2.4">
<text x="334.5" y="272.7">YARD</text>
<text x="334.5" y="280.8">PROJECT NAME</text>
<text x="355.3" y="276.6">PROJECT NO.</text>
<text x="374.7" y="280.8">DRAWING NO.</text>
</g>
<g font-size="2.3">
<text x="297.8" y="234.4" transform="rotate(-90 297.8 234.4)">DATE</text>
<text x="300.4" y="268.6">SCALE</text>
<text x="334.5" y="268.6">OWNER</text>
<text x="298" y="272" transform="rotate(-90 298 272)">REMARKS</text>
<text x="300.4" y="272.6">DRAWN</text>
<text x="300.4" y="280.7">CHCKD.</text>
<text x="300.4" y="276.6">DATE</text>
<text x="300.4" y="284.7">APPRD.</text>
</g>
<g font-size="2.2">
<text x="297.8" y="244.6" transform="rotate(-90 297.8 244.6)">DWN</text>
<text x="334.5" y="276.6">CLASS</text>
<text x="298" y="291.1" transform="rotate(-90 298 291.1)">REV</text>
</g>
<g font-size="1.9">
<text x="406.5" y="256.7">SH. SZ.</text>
<text x="401.2" y="280.2">REV.</text>
<text x="301.1" y="288.2">This drawing and the information it contains are property of</text>
<text x="381.4" y="288.2">and may not be reproduced</text>
</g>
<g font-size="1.8">
<text x="406.8" y="268">NO. OF</text>
<text x="406.8" y="270.3">SHEETS</text>
<text x="406.8" y="280.1">SH. NO.</text>
<text x="301.3" y="290.8">or used in part or in whole for any purpose exept by written permission of this company.</text>
</g>
</svg>
